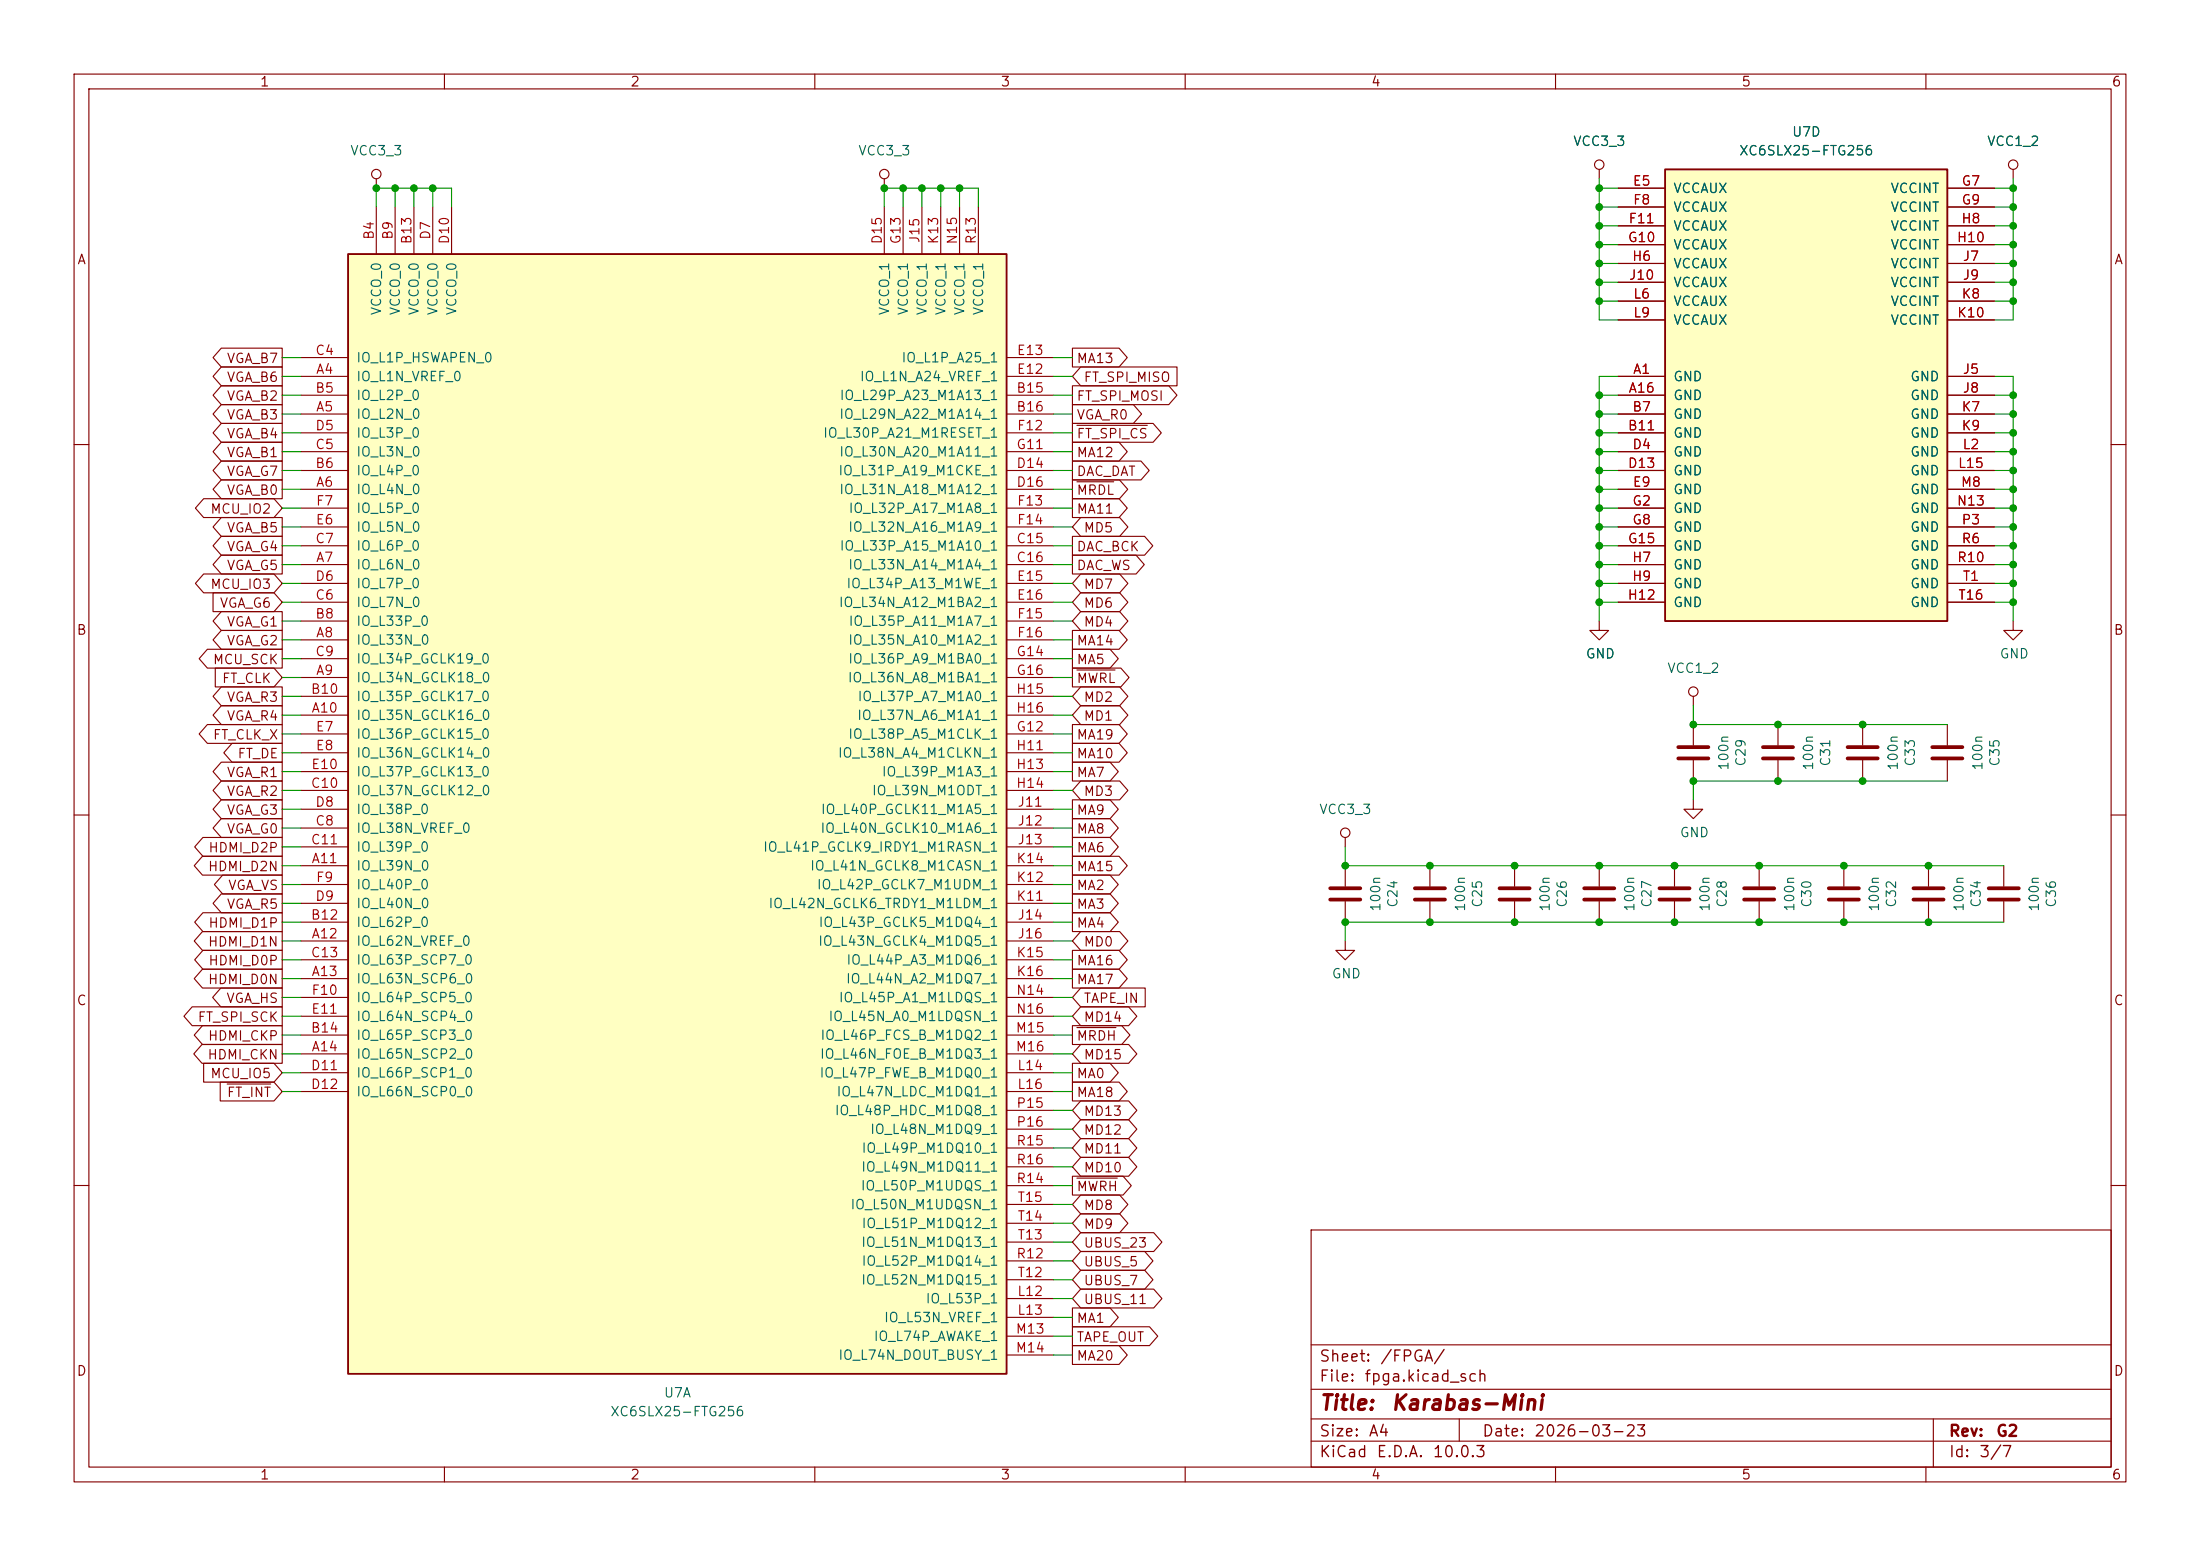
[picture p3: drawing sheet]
<svg xmlns="http://www.w3.org/2000/svg" width="297mm" height="210mm" viewBox="0 0 297 210" stroke-linecap="round" stroke-linejoin="round" font-family="sans-serif">
<g fill="none" stroke="#840000" stroke-width=".15">
<path d="M10 10h277v190h-277zM12 12h273v186h-273zM60 10v2M110 10v2M160 10v2M210 10v2M260 10v2M10 60h2M285 60h2M228.6 97.8v2.8M240 97.8v2.8M251.5 97.8v2.8"/>
<path d="M262.9 97.8v2.8M10 110h2M181.6 116.8v2.8M193 116.8v2.8M215.9 116.8v2.8M226.1 116.8v2.8M228.6 108v1.2h1.3l-1.3 1.3-1.3-1.3h1.3M228.6 102.6v2.8M240 102.6v2.8M251.5 102.6v2.8M262.9 102.6v2.8M270.5 116.8v2.8"/>
<path d="M285 110h2M181.6 127v1.3h1.3l-1.3 1.2-1.3-1.2h1.3M181.6 121.7v2.8M193 121.7v2.8M215.9 121.7v2.8M226.1 121.7v2.8M270.5 121.7v2.8M10 160h2M177 166h108v32h-108zM285 160h2M60 198v2M110 198v2"/>
<path d="M160 198v2M177 194.5h108M177 191.5h108M177 187.5h108M177 181.5h108M197 191.5v3M210 198v2M260 198v2M261 191.5v6.5"/>
</g>
<g fill="none" stroke="#840000" stroke-width=".51">
<path d="M179.6 119.9h4M191 119.9h4.1M213.9 119.9h4M224 119.9h4.1M226.6 100.8h4M226.6 102.4h4M238 100.8h4.1M238 102.4h4.1M249.4 100.8h4.1M249.4 102.4h4.1M260.9 100.8h4M260.9 102.4h4"/>
<path d="M268.5 119.9h4M179.6 121.4h4M191 121.4h4.1M213.9 121.4h4M224 121.4h4.1M268.5 121.4h4"/>
</g>
<path d="M224.8 22.9h38.1v60.9h-38.1z" fill="#ffffc2"/>
<path d="M224.8 22.9h38.1v60.9h-38.1z" fill="none" stroke="#840000" stroke-width=".25"/>
<g fill="none" stroke="#840000" stroke-width=".15">
<path d="M50.8 24.1v1.3M119.4 24.1v1.3M215.9 22.9v1.2M218.4 25.4h6.4M218.4 27.9h6.4M218.4 30.5h6.4M218.4 33h6.4M218.4 35.6h6.4M218.4 38.1h6.4M262.9 25.4h6.3M262.9 27.9h6.3M262.9 30.5h6.3"/>
<path d="M262.9 33h6.3M262.9 35.6h6.3M262.9 38.1h6.3M271.8 22.9v1.2M218.4 50.8h6.4M218.4 53.3h6.4M218.4 55.9h6.4M218.4 58.4h6.4M218.4 40.6h6.4M218.4 43.2h6.4M262.9 50.8h6.3M262.9 53.3h6.3"/>
<path d="M262.9 55.9h6.3M262.9 58.4h6.3M262.9 40.6h6.3M262.9 43.2h6.3M218.4 61h6.4M218.4 63.5h6.4M218.4 66h6.4M218.4 68.6h6.4M218.4 71.1h6.4M218.4 73.7h6.4M218.4 76.2h6.4M218.4 78.7h6.4"/>
<path d="M262.9 61h6.3M262.9 63.5h6.3M262.9 66h6.3M262.9 68.6h6.3M262.9 71.1h6.3M262.9 73.7h6.3M262.9 76.2h6.3M262.9 78.7h6.3M215.9 83.8v1.3h1.3l-1.3 1.3-1.3-1.3h1.3M218.4 81.3h6.4M228.6 94v1.3M262.9 81.3h6.3"/>
<path d="M271.8 83.8v1.3h1.2l-1.2 1.3-1.3-1.3h1.3M181.6 113v1.3M204.5 116.8v2.8M237.5 116.8v2.8M248.9 116.8v2.8M260.3 116.8v2.8M204.5 121.7v2.8M237.5 121.7v2.8M248.9 121.7v2.8M260.3 121.7v2.8"/>
<circle cx="50.8" cy="23.5" r=".63"/>
<circle cx="119.4" cy="23.5" r=".63"/>
<circle cx="215.9" cy="22.2" r=".63"/>
<circle cx="271.8" cy="22.2" r=".63"/>
<circle cx="228.6" cy="93.3" r=".63"/>
<circle cx="181.6" cy="112.4" r=".63"/>
</g>
<path d="M202.4 119.9h4.1M235.5 119.9h4M246.9 119.9h4.1M258.3 119.9h4.1M202.4 121.4h4.1M235.5 121.4h4M246.9 121.4h4.1M258.3 121.4h4.1" fill="none" stroke="#840000" stroke-width=".51"/>
<path d="M47 34.3h88.9v151.1h-88.9z" fill="#ffffc2"/>
<path d="M47 34.3h88.9v151.1h-88.9z" fill="none" stroke="#840000" stroke-width=".25"/>
<g fill="none" stroke="#840000" stroke-width=".15">
<path d="M50.8 27.9v6.4M53.3 27.9v6.4M55.9 27.9v6.4M58.4 27.9v6.4M61 27.9v6.4M119.4 27.9v6.4M121.9 27.9v6.4M124.5 27.9v6.4M127 27.9v6.4M129.5 27.9v6.4M132.1 27.9v6.4M218.4 25.4h6.4"/>
<path d="M218.4 27.9h6.4M218.4 30.5h6.4M218.4 33h6.4M218.4 35.6h6.4M218.4 38.1h6.4M262.9 25.4h6.3M262.9 27.9h6.3M262.9 30.5h6.3M262.9 33h6.3M262.9 35.6h6.3M262.9 38.1h6.3M29.9 49.5h8.2v2.6h-8.2l-1.1-1.3z"/>
<path d="M29.9 54.6h8.2v2.6h-8.2l-1.1-1.3zM29.9 47h8.2v2.5h-8.2l-1.1-1.2zM29.9 52.1h8.2v2.5h-8.2l-1.1-1.3zM29.9 57.1h8.2v2.6h-8.2l-1.1-1.3zM29.9 59.7h8.2v2.5h-8.2l-1.1-1.2zM40.6 50.8h6.4M40.6 55.9h6.4M40.6 53.3h6.4M40.6 48.3h6.4M40.6 58.4h6.4M135.9 50.8h6.3M135.9 55.9h6.3"/>
<path d="M135.9 53.3h6.3M135.9 48.3h6.3M135.9 58.4h6.3M144.8 54.6h8.2l1.1 1.3-1.1 1.3h-8.2zM144.8 52.1h13l1.1 1.2-1.1 1.3h-13zM144.8 59.7h6.3l1.1 1.3-1.1 1.2h-6.3zM144.8 47h6.3l1.1 1.3-1.1 1.2h-6.3zM144.8 57.1h10.9l1.1 1.3-1.1 1.3h-10.9zM145.4 57.4h9.5M145.9 49.5h13v2.6h-13l-1.1-1.3zM218.4 50.8h6.4M218.4 55.9h6.4"/>
<path d="M218.4 53.3h6.4M218.4 58.4h6.4M218.4 40.6h6.4M218.4 43.2h6.4M262.9 50.8h6.3M262.9 55.9h6.3M262.9 53.3h6.3M262.9 58.4h6.3M262.9 40.6h6.3M262.9 43.2h6.3M27.5 67.3h9.5l1.1 1.3-1.1 1.3h-9.5l-1.1-1.3zM27.5 77.5h9.5l1.1 1.2-1.1 1.3h-9.5l-1.1-1.3z"/>
<path d="M29.9 72.4h8.2v2.5h-8.2l-1.1-1.2zM29.9 64.8h8.2v2.5h-8.2l-1.1-1.3zM29.9 69.8h8.2v2.6h-8.2l-1.1-1.3zM29.9 62.2h8.2v2.6h-8.2l-1.1-1.3zM29.9 74.9h8.2v2.6h-8.2l-1.1-1.3zM40.6 66h6.4M40.6 76.2h6.4M40.6 63.5h6.4M40.6 61h6.4M40.6 73.7h6.4M40.6 78.7h6.4M40.6 71.1h6.4"/>
<path d="M40.6 68.6h6.4M135.9 66h6.3M135.9 76.2h6.3M135.9 63.5h6.3M135.9 61h6.3M135.9 73.7h6.3M135.9 78.7h6.3M135.9 71.1h6.3M135.9 68.6h6.3M144.8 64.8h6.3l1.1 1.2-1.1 1.3h-6.3zM144.8 62.2h9.2l1.1 1.3-1.1 1.3h-9.2zM144.8 72.4h9.7l1.1 1.3-1.1 1.2h-9.7z"/>
<path d="M144.8 67.3h6.3l1.1 1.3-1.1 1.3h-6.3zM144.8 74.9h8.6l1.1 1.3-1.1 1.3h-8.6zM145.4 65h5M145.9 77.5h5.3l1.1 1.2-1.1 1.3h-5.3l-1.1-1.3zM145.9 69.8h5.3l1.1 1.3-1.1 1.3h-5.3l-1.1-1.3zM218.4 66h6.4M218.4 76.2h6.4M218.4 63.5h6.4M218.4 61h6.4M218.4 73.7h6.4M218.4 78.7h6.4M218.4 71.1h6.4"/>
<path d="M218.4 68.6h6.4M262.9 66h6.3M262.9 76.2h6.3M262.9 63.5h6.3M262.9 61h6.3M262.9 73.7h6.3M262.9 78.7h6.3M262.9 71.1h6.3M262.9 68.6h6.3M28 97.8h10.1v2.5h-10.1l-1.1-1.2zM28 87.6h10.1v2.6h-10.1l-1.1-1.3zM28.8 80h8.2l1.1 1.3-1.1 1.3h-8.2z"/>
<path d="M29.1 90.2h7.9l1.1 1.2-1.1 1.3h-7.9zM29.9 95.2h8.2v2.6h-8.2l-1.1-1.3zM29.9 92.7h8.2v2.6h-8.2l-1.1-1.3zM29.9 85.1h8.2v2.5h-8.2l-1.1-1.2zM29.9 82.5h8.2v2.6h-8.2l-1.1-1.3zM40.6 86.4h6.4M40.6 91.4h6.4M40.6 96.5h6.4M40.6 83.8h6.4M40.6 94h6.4M40.6 81.3h6.4M40.6 88.9h6.4"/>
<path d="M40.6 99.1h6.4M135.9 86.4h6.3M135.9 91.4h6.3M135.9 96.5h6.3M135.9 83.8h6.3M135.9 94h6.3M135.9 81.3h6.3M135.9 88.9h6.3M135.9 99.1h6.3M144.8 87.6h5.1l1.1 1.3-1.1 1.3h-5.1zM144.8 85.1h6.3l1.1 1.3-1.1 1.2h-6.3zM144.8 90.2h6.5l1.1 1.2-1.1 1.3h-6.5z"/>
<path d="M144.8 97.8h6.3l1.1 1.3-1.1 1.2h-6.3zM145.4 90.4h5.1M145.9 95.2h5.3l1.1 1.3-1.1 1.3h-5.3l-1.1-1.3zM145.9 92.7h5.3l1.1 1.3-1.1 1.3h-5.3l-1.1-1.3zM145.9 80h5.3l1.1 1.3-1.1 1.3h-5.3l-1.1-1.3zM145.9 82.5h5.3l1.1 1.3-1.1 1.3h-5.3l-1.1-1.3zM218.4 81.3h6.4M262.9 81.3h6.3M27.3 115.6h10.8v2.5h-10.8l-1.1-1.3zM27.4 113h10.7v2.6h-10.7l-1.1-1.3zM29.9 110.5h8.2v2.5h-8.2l-1.1-1.2zM29.9 102.9h8.2v2.5h-8.2l-1.1-1.3z"/>
<path d="M29.9 107.9h8.2v2.6h-8.2l-1.1-1.3zM29.9 105.4h8.2v2.6h-8.2l-1.1-1.3zM30.1 118.1h8v2.6h-8l-1.2-1.3zM31.3 100.3h6.8v2.6h-6.8l-1.1-1.3zM40.6 116.8h6.4M40.6 111.8h6.4M40.6 106.7h6.4M40.6 114.3h6.4M40.6 109.2h6.4M40.6 101.6h6.4M40.6 104.1h6.4M40.6 119.4h6.4"/>
<path d="M135.9 116.8h6.3M135.9 111.8h6.3M135.9 106.7h6.3M135.9 114.3h6.3M135.9 109.2h6.3M135.9 101.6h6.3M135.9 104.1h6.3M135.9 119.4h6.3M144.8 110.5h5.1l1.1 1.3-1.1 1.2h-5.1zM144.8 115.6h6.3l1.1 1.2-1.1 1.3h-6.3zM144.8 107.9h5.1l1.1 1.3-1.1 1.3h-5.1zM144.8 113h5.1l1.1 1.3-1.1 1.3h-5.1z"/>
<path d="M144.8 100.3h6.3l1.1 1.3-1.1 1.3h-6.3zM144.8 102.9h5.1l1.1 1.2-1.1 1.3h-5.1zM144.8 118.1h5.1l1.1 1.3-1.1 1.3h-5.1zM145.9 105.4h5.3l1.1 1.3-1.1 1.3h-5.3l-1.1-1.3zM25.9 135.9h12.2v2.5h-12.2l-1.1-1.2zM27.3 138.4h10.8v2.6h-10.8l-1.1-1.3zM27.3 125.7h10.8v2.6h-10.8l-1.1-1.3zM27.3 130.8h10.8v2.6h-10.8l-1.1-1.3zM27.4 123.2h10.7v2.5h-10.7l-1.1-1.2zM27.4 128.3h10.7v2.5h-10.7l-1.1-1.3zM29.8 133.3h8.3v2.6h-8.3l-1.1-1.3zM29.9 120.6h8.2v2.6h-8.2l-1.1-1.3z"/>
<path d="M40.6 127h6.4M40.6 132.1h6.4M40.6 124.5h6.4M40.6 139.7h6.4M40.6 129.5h6.4M40.6 121.9h6.4M40.6 137.2h6.4M40.6 134.6h6.4M135.9 127h6.3M135.9 132.1h6.3M135.9 124.5h6.3M135.9 139.7h6.3"/>
<path d="M135.9 129.5h6.3M135.9 121.9h6.3M135.9 137.2h6.3M135.9 134.6h6.3M144.8 130.8h6.3l1.1 1.3-1.1 1.3h-6.3zM144.8 128.3h6.3l1.1 1.2-1.1 1.3h-6.3zM144.8 138.4h6.6l1.1 1.3-1.1 1.3h-6.6zM144.8 123.2h5.1l1.1 1.3-1.1 1.2h-5.1zM144.8 120.6h5.1l1.1 1.3-1.1 1.3h-5.1zM145.4 138.7h5.3M145.9 133.3h8.7v2.6h-8.7l-1.1-1.3zM145.9 135.9h6.5l1.1 1.3-1.1 1.2h-6.5l-1.1-1.2z"/>
<path d="M145.9 125.7h5.3l1.1 1.3-1.1 1.3h-5.3l-1.1-1.3zM27.3 141h10.8v2.5h-10.8l-1.1-1.3zM27.5 143.5h9.5l1.1 1.3-1.1 1.3h-9.5zM29.7 146h7.3l1.1 1.3-1.1 1.3h-7.3zM30.7 146.3h5.8M40.6 142.2h6.4M40.6 144.8h6.4M40.6 147.3h6.4M135.9 142.2h6.3M135.9 144.8h6.3M135.9 147.3h6.3M135.9 149.9h6.3"/>
<path d="M135.9 152.4h6.3M135.9 154.9h6.3M135.9 157.5h6.3M144.8 158.7h6.8l1.1 1.3-1.1 1.3h-6.8zM144.8 146h6.3l1.1 1.3-1.1 1.3h-6.3zM144.8 143.5h5.1l1.1 1.3-1.1 1.3h-5.1zM145.4 159h5.4M145.9 148.6h6.5l1.1 1.3-1.1 1.2h-6.5l-1.1-1.2zM145.9 141h6.5l1.1 1.2-1.1 1.3h-6.5l-1.1-1.3zM145.9 156.2h6.5l1.1 1.3-1.1 1.3h-6.5l-1.1-1.3zM145.9 153.7h6.5l1.1 1.2-1.1 1.3h-6.5l-1.1-1.3zM145.9 151.1h6.5l1.1 1.3-1.1 1.3h-6.5l-1.1-1.3z"/>
<path d="M135.9 175.3h6.3M135.9 177.8h6.3M135.9 170.2h6.3M135.9 160h6.3M135.9 172.7h6.3M135.9 167.6h6.3M135.9 165.1h6.3M135.9 162.6h6.3M144.8 176.5h5.1l1.1 1.3-1.1 1.3h-5.1zM144.8 179.1h10.4l1.1 1.2-1.1 1.3h-10.4zM145.9 166.4h9.9l1.1 1.2-1.1 1.3h-9.9l-1.1-1.3zM145.9 174h9.9l1.1 1.3-1.1 1.2h-9.9l-1.1-1.2z"/>
<path d="M145.9 161.3h5.3l1.1 1.3-1.1 1.2h-5.3l-1.1-1.2zM145.9 171.4h8.6l1.2 1.3-1.2 1.3h-8.6l-1.1-1.3zM145.9 168.9h8.6l1.2 1.3-1.2 1.3h-8.6l-1.1-1.3zM145.9 163.8h5.3l1.1 1.3-1.1 1.3h-5.3l-1.1-1.3zM135.9 180.3h6.3M135.9 182.9h6.3M144.8 181.6h6.3l1.1 1.3-1.1 1.3h-6.3z"/>
</g>
<g fill="none" stroke="#009600" stroke-width=".15">
<path d="M50.8 27.9v-2.5h10.2v2.5M53.3 25.4v2.5M55.9 25.4v2.5M58.4 25.4v2.5M119.4 27.9v-2.5h12.7v2.5M121.9 25.4v2.5M124.5 25.4v2.5M127 25.4v2.5M129.5 25.4v2.5M215.9 25.4h2.5M215.9 24.1v19.1h2.5M215.9 27.9h2.5"/>
<path d="M215.9 38.1h2.5M215.9 35.6h2.5M215.9 33h2.5M215.9 30.5h2.5M269.2 25.4h2.6M269.2 27.9h2.6M269.2 38.1h2.6M269.2 35.6h2.6M269.2 33h2.6M269.2 30.5h2.6M271.8 24.1v19.1h-2.6M38.1 50.8h2.5"/>
<path d="M38.1 48.3h2.5M38.1 53.3h2.5M38.1 55.9h2.5M38.1 58.4h2.5M142.2 50.8h2.6M142.2 48.3h2.6M142.2 53.3h2.6M142.2 55.9h2.6M142.2 58.4h2.6M215.9 53.3h2.5M215.9 55.9h2.5M215.9 58.4h2.5"/>
<path d="M215.9 40.6h2.5M218.4 50.8h-2.5v33M269.2 50.8h2.6v33M269.2 53.3h2.6M269.2 55.9h2.6M269.2 58.4h2.6M269.2 40.6h2.6M38.1 78.7h2.5M38.1 71.1h2.5M38.1 76.2h2.5M38.1 66h2.5M38.1 68.6h2.5"/>
<path d="M38.1 73.7h2.5M38.1 63.5h2.5M38.1 61h2.5M142.2 78.7h2.6M142.2 71.1h2.6M142.2 76.2h2.6M142.2 66h2.6M142.2 68.6h2.6M142.2 73.7h2.6M142.2 63.5h2.6M142.2 61h2.6M215.9 78.7h2.5"/>
<path d="M215.9 71.1h2.5M215.9 76.2h2.5M215.9 66h2.5M215.9 68.6h2.5M215.9 73.7h2.5M215.9 63.5h2.5M215.9 61h2.5M269.2 78.7h2.6M269.2 71.1h2.6M269.2 76.2h2.6M269.2 66h2.6M269.2 68.6h2.6"/>
<path d="M269.2 73.7h2.6M269.2 63.5h2.6M269.2 61h2.6M38.1 96.5h2.5M38.1 91.4h2.5M38.1 99.1h2.5M38.1 94h2.5M38.1 81.3h2.5M38.1 86.4h2.5M38.1 88.9h2.5M38.1 83.8h2.5M142.2 96.5h2.6"/>
<path d="M142.2 91.4h2.6M142.2 99.1h2.6M142.2 94h2.6M142.2 81.3h2.6M142.2 86.4h2.6M142.2 88.9h2.6M142.2 83.8h2.6M215.9 81.3h2.5M228.6 95.3v2.5h34.3M269.2 81.3h2.6M38.1 104.1h2.5M38.1 109.2h2.5"/>
<path d="M38.1 101.6h2.5M38.1 106.7h2.5M38.1 116.8h2.5M38.1 114.3h2.5M38.1 111.8h2.5M38.1 119.4h2.5M142.2 104.1h2.6M142.2 109.2h2.6M142.2 101.6h2.6M142.2 106.7h2.6M142.2 116.8h2.6M142.2 114.3h2.6"/>
<path d="M142.2 111.8h2.6M142.2 119.4h2.6M181.6 114.3v2.5h88.9M262.9 105.4h-34.3v2.6M38.1 124.5h2.5M38.1 127h2.5M38.1 121.9h2.5M38.1 137.2h2.5M38.1 139.7h2.5M38.1 134.6h2.5M38.1 132.1h2.5M38.1 129.5h2.5"/>
<path d="M142.2 124.5h2.6M142.2 127h2.6M142.2 121.9h2.6M142.2 137.2h2.6M142.2 139.7h2.6M142.2 134.6h2.6M142.2 132.1h2.6M142.2 129.5h2.6M270.5 124.5h-88.9v2.5M38.1 144.8h2.5M38.1 147.3h2.5M38.1 142.2h2.5"/>
<path d="M142.2 154.9h2.6M142.2 144.8h2.6M142.2 147.3h2.6M142.2 142.2h2.6M142.2 157.5h2.6M142.2 152.4h2.6M142.2 149.9h2.6M142.2 165.1h2.6M142.2 162.6h2.6M142.2 160h2.6M142.2 167.6h2.6M142.2 172.7h2.6"/>
<path d="M142.2 170.2h2.6M142.2 175.3h2.6M142.2 177.8h2.6M142.2 180.3h2.6M142.2 182.9h2.6"/>
</g>
<g fill="#009600" stroke="#009600" stroke-width=".14">
<circle cx="215.9" cy="63.5" r=".46"/>
<circle cx="215.9" cy="53.3" r=".46"/>
<circle cx="215.9" cy="55.9" r=".46"/>
<circle cx="215.9" cy="38.1" r=".46"/>
<circle cx="215.9" cy="58.4" r=".46"/>
<circle cx="215.9" cy="61" r=".46"/>
<circle cx="215.9" cy="68.6" r=".46"/>
<circle cx="215.9" cy="25.4" r=".46"/>
<circle cx="215.9" cy="35.6" r=".46"/>
<circle cx="215.9" cy="27.9" r=".46"/>
<circle cx="215.9" cy="33" r=".46"/>
<circle cx="215.9" cy="71.1" r=".46"/>
<circle cx="215.9" cy="73.7" r=".46"/>
<circle cx="215.9" cy="76.2" r=".46"/>
<circle cx="215.9" cy="81.3" r=".46"/>
<circle cx="215.9" cy="78.7" r=".46"/>
<circle cx="248.9" cy="116.8" r=".46"/>
<circle cx="248.9" cy="124.5" r=".46"/>
<circle cx="260.3" cy="116.8" r=".46"/>
<circle cx="260.3" cy="124.5" r=".46"/>
<circle cx="251.5" cy="105.4" r=".46"/>
<circle cx="251.5" cy="97.8" r=".46"/>
<circle cx="240" cy="97.8" r=".46"/>
<circle cx="240" cy="105.4" r=".46"/>
<circle cx="228.6" cy="105.4" r=".46"/>
<circle cx="237.5" cy="116.8" r=".46"/>
<circle cx="237.5" cy="124.5" r=".46"/>
<circle cx="228.6" cy="97.8" r=".46"/>
<circle cx="271.8" cy="78.7" r=".46"/>
<circle cx="271.8" cy="76.2" r=".46"/>
<circle cx="271.8" cy="53.3" r=".46"/>
<circle cx="271.8" cy="40.6" r=".46"/>
<circle cx="271.8" cy="55.9" r=".46"/>
<circle cx="271.8" cy="38.1" r=".46"/>
<circle cx="271.8" cy="61" r=".46"/>
<circle cx="271.8" cy="58.4" r=".46"/>
<circle cx="271.8" cy="63.5" r=".46"/>
<circle cx="271.8" cy="71.1" r=".46"/>
<circle cx="271.8" cy="73.7" r=".46"/>
<circle cx="271.8" cy="68.6" r=".46"/>
<circle cx="271.8" cy="66" r=".46"/>
<circle cx="271.8" cy="81.3" r=".46"/>
<circle cx="271.8" cy="25.4" r=".46"/>
<circle cx="271.8" cy="27.9" r=".46"/>
<circle cx="271.8" cy="35.6" r=".46"/>
<circle cx="271.8" cy="33" r=".46"/>
<circle cx="271.8" cy="30.5" r=".46"/>
<circle cx="215.9" cy="30.5" r=".46"/>
<circle cx="215.9" cy="40.6" r=".46"/>
<circle cx="129.5" cy="25.4" r=".46"/>
<circle cx="127" cy="25.4" r=".46"/>
<circle cx="124.5" cy="25.4" r=".46"/>
<circle cx="121.9" cy="25.4" r=".46"/>
<circle cx="119.4" cy="25.4" r=".46"/>
<circle cx="215.9" cy="124.5" r=".46"/>
<circle cx="226.1" cy="116.8" r=".46"/>
<circle cx="226.1" cy="124.5" r=".46"/>
<circle cx="193" cy="116.8" r=".46"/>
<circle cx="204.5" cy="124.5" r=".46"/>
<circle cx="193" cy="124.5" r=".46"/>
<circle cx="181.6" cy="124.5" r=".46"/>
<circle cx="215.9" cy="116.8" r=".46"/>
<circle cx="204.5" cy="116.8" r=".46"/>
<circle cx="181.6" cy="116.8" r=".46"/>
<circle cx="215.9" cy="66" r=".46"/>
<circle cx="58.4" cy="25.4" r=".46"/>
<circle cx="55.9" cy="25.4" r=".46"/>
<circle cx="50.8" cy="25.4" r=".46"/>
<circle cx="53.3" cy="25.4" r=".46"/>
</g>
<g font-size="2" fill="#840000">
<text x="178" y="190.8">Title:</text>
<text x="187.7" y="190.8">Karabas-Mini</text>
</g>
<g font-size="1.5" fill="#840000">
<text x="178" y="184.2">Sheet:</text>
<text x="186.2" y="184.2">/FPGA/</text>
<text x="178" y="186.9">File:</text>
<text x="184.1" y="186.9">fpga.kicad_sch</text>
<text x="178" y="197.1">KiCad</text>
<text x="178" y="194.3">Size:</text>
<text x="184.7" y="194.3">A4</text>
<text x="185.7" y="197.1">E.D.A.</text>
<text x="193.3" y="197.1">10.0.3</text>
<text x="200" y="194.3">Date:</text>
<text x="207" y="194.3">2026-03-23</text>
<text x="263" y="194.3">Rev:</text>
<text x="263" y="197.1">Id:</text>
<text x="267.1" y="197.1">3/7</text>
<text x="269.4" y="194.3">G2</text>
</g>
<g font-size="1.3" fill="#840000">
<text x="35" y="12">1</text>
<text x="85" y="12">2</text>
<text x="135" y="12">3</text>
<text x="185" y="12">4</text>
<text x="235" y="12">5</text>
<text x="285" y="12">6</text>
<text x="10.3" y="36">A</text>
<text x="285.3" y="36">A</text>
<text x="30.5" y="51.9">VGA_B6</text>
<text x="30.5" y="49.3">VGA_B7</text>
<text x="145.3" y="49.3">MA13</text>
<text x="146.2" y="51.9">FT_SPI_MISO</text>
<text x="30.5" y="56.9">VGA_B3</text>
<text x="30.5" y="54.4">VGA_B2</text>
<text x="30.5" y="59.5">VGA_B4</text>
<text x="145.3" y="56.9">VGA_R0</text>
<text x="145.3" y="54.4">FT_SPI_MOSI</text>
<text x="145.3" y="59.5">FT_SPI_CS</text>
<text x="30.5" y="64.6">VGA_G7</text>
<text x="30.5" y="62">VGA_B1</text>
<text x="145.3" y="64.6">DAC_DAT</text>
<text x="145.3" y="62">MA12</text>
<text x="28.3" y="69.6">MCU_IO2</text>
<text x="30.5" y="67.1">VGA_B0</text>
<text x="145.3" y="67.1">MRDL</text>
<text x="145.3" y="69.6">MA11</text>
<text x="30.5" y="74.7">VGA_G4</text>
<text x="30.5" y="72.2">VGA_B5</text>
<text x="30.5" y="77.3">VGA_G5</text>
<text x="145.3" y="74.7">DAC_BCK</text>
<text x="145.3" y="77.3">DAC_WS</text>
<text x="146.2" y="72.2">MD5</text>
<text x="28.3" y="79.8">MCU_IO3</text>
<text x="29.6" y="82.3">VGA_G6</text>
<text x="146.2" y="82.3">MD6</text>
<text x="146.2" y="79.8">MD7</text>
<text x="10.3" y="86">B</text>
<text x="28.7" y="90">MCU_SCK</text>
<text x="30.5" y="87.4">VGA_G2</text>
<text x="30.5" y="84.9">VGA_G1</text>
<text x="145.3" y="90">MA5</text>
<text x="145.3" y="87.4">MA14</text>
<text x="146.2" y="84.9">MD4</text>
<text x="285.3" y="86">B</text>
<text x="29.9" y="92.5">FT_CLK</text>
<text x="30.5" y="95">VGA_R3</text>
<text x="145.3" y="92.5">MWRL</text>
<text x="146.2" y="95">MD2</text>
<text x="28.7" y="100.1">FT_CLK_X</text>
<text x="30.5" y="97.6">VGA_R4</text>
<text x="145.3" y="100.1">MA19</text>
<text x="146.2" y="97.6">MD1</text>
<text x="30.5" y="105.2">VGA_R1</text>
<text x="30.5" y="107.7">VGA_R2</text>
<text x="32" y="102.7">FT_DE</text>
<text x="145.3" y="102.7">MA10</text>
<text x="145.3" y="105.2">MA7</text>
<text x="146.2" y="107.7">MD3</text>
<text x="30.5" y="112.8">VGA_G0</text>
<text x="30.5" y="110.3">VGA_G3</text>
<text x="145.3" y="112.8">MA8</text>
<text x="145.3" y="110.3">MA9</text>
<text x="28" y="117.9">HDMI_D2N</text>
<text x="28" y="115.4">HDMI_D2P</text>
<text x="145.3" y="117.9">MA15</text>
<text x="145.3" y="115.4">MA6</text>
<text x="28" y="125.5">HDMI_D1P</text>
<text x="30.5" y="123">VGA_R5</text>
<text x="30.7" y="120.4">VGA_VS</text>
<text x="145.3" y="125.5">MA4</text>
<text x="145.3" y="123">MA3</text>
<text x="145.3" y="120.4">MA2</text>
<text x="28" y="128.1">HDMI_D1N</text>
<text x="28" y="130.6">HDMI_D0P</text>
<text x="145.3" y="130.6">MA16</text>
<text x="146.2" y="128.1">MD0</text>
<text x="10.3" y="136">C</text>
<text x="28" y="133.1">HDMI_D0N</text>
<text x="30.5" y="135.7">VGA_HS</text>
<text x="145.3" y="133.1">MA17</text>
<text x="146.2" y="135.7">TAPE_IN</text>
<text x="285.3" y="136">C</text>
<text x="26.6" y="138.2">FT_SPI_SCK</text>
<text x="27.9" y="143.3">HDMI_CKN</text>
<text x="28" y="140.8">HDMI_CKP</text>
<text x="145.3" y="140.8">MRDH</text>
<text x="146.2" y="138.2">MD14</text>
<text x="146.2" y="143.3">MD15</text>
<text x="28.3" y="145.8">MCU_IO5</text>
<text x="30.5" y="148.4">FT_INT</text>
<text x="145.3" y="148.4">MA18</text>
<text x="145.3" y="145.8">MA0</text>
<text x="146.2" y="150.9">MD13</text>
<text x="146.2" y="153.5">MD12</text>
<text x="145.3" y="161.1">MWRH</text>
<text x="146.2" y="158.5">MD10</text>
<text x="146.2" y="156">MD11</text>
<text x="146.2" y="163.6">MD8</text>
<text x="146.2" y="166.2">MD9</text>
<text x="146.2" y="168.7">UBUS_23</text>
<text x="146.2" y="173.8">UBUS_7</text>
<text x="146.2" y="171.2">UBUS_5</text>
<text x="145.3" y="178.9">MA1</text>
<text x="146.2" y="176.3">UBUS_11</text>
<text x="10.3" y="186">D</text>
<text x="145.3" y="181.4">TAPE_OUT</text>
<text x="145.3" y="183.9">MA20</text>
<text x="285.3" y="186">D</text>
<text x="35" y="200">1</text>
<text x="85" y="200">2</text>
<text x="135" y="200">3</text>
<text x="185" y="200">4</text>
<text x="235" y="200">5</text>
<text x="285" y="200">6</text>
</g>
<g font-size="1.3" fill="#006464">
<text x="47.2" y="21.3">VCC3_3</text>
<text x="115.8" y="21.3">VCC3_3</text>
<text x="212.3" y="20">VCC3_3</text>
<text x="234.7" y="21.3">XC6SLX25-FTG256</text>
<text x="241.8" y="18.8">U7D</text>
<text x="268.2" y="20">VCC1_2</text>
<text x="225.8" y="26.4">VCCAUX</text>
<text x="225.8" y="28.9">VCCAUX</text>
<text x="255.1" y="26.4">VCCINT</text>
<text x="255.1" y="28.9">VCCINT</text>
<text x="225.8" y="31.5">VCCAUX</text>
<text x="225.8" y="34">VCCAUX</text>
<text x="255.1" y="31.5">VCCINT</text>
<text x="255.1" y="34">VCCINT</text>
<text x="225.8" y="36.5">VCCAUX</text>
<text x="225.8" y="39.1">VCCAUX</text>
<text x="225.8" y="41.6">VCCAUX</text>
<text x="255.1" y="36.5">VCCINT</text>
<text x="255.1" y="39.1">VCCINT</text>
<text x="255.1" y="41.6">VCCINT</text>
<text x="51.8" y="42.6" transform="rotate(-90 51.8 42.6)">VCCO_0</text>
<text x="54.3" y="42.6" transform="rotate(-90 54.3 42.6)">VCCO_0</text>
<text x="56.9" y="42.6" transform="rotate(-90 56.9 42.6)">VCCO_0</text>
<text x="59.4" y="42.6" transform="rotate(-90 59.4 42.6)">VCCO_0</text>
<text x="61.9" y="42.6" transform="rotate(-90 61.9 42.6)">VCCO_0</text>
<text x="120.4" y="42.6" transform="rotate(-90 120.4 42.6)">VCCO_1</text>
<text x="122.9" y="42.6" transform="rotate(-90 122.9 42.6)">VCCO_1</text>
<text x="125.4" y="42.6" transform="rotate(-90 125.4 42.6)">VCCO_1</text>
<text x="128" y="42.6" transform="rotate(-90 128 42.6)">VCCO_1</text>
<text x="130.5" y="42.6" transform="rotate(-90 130.5 42.6)">VCCO_1</text>
<text x="133.1" y="42.6" transform="rotate(-90 133.1 42.6)">VCCO_1</text>
<text x="225.8" y="44.2">VCCAUX</text>
<text x="255.1" y="44.2">VCCINT</text>
<text x="48" y="51.8">IO_L1N_VREF_0</text>
<text x="48" y="49.2">IO_L1P_HSWAPEN_0</text>
<text x="116" y="51.8">IO_L1N_A24_VREF_1</text>
<text x="121.6" y="49.2">IO_L1P_A25_1</text>
<text x="225.8" y="51.8">GND</text>
<text x="257.8" y="51.8">GND</text>
<text x="48" y="56.9">IO_L2N_0</text>
<text x="48" y="54.3">IO_L2P_0</text>
<text x="48" y="59.4">IO_L3P_0</text>
<text x="111" y="59.4">IO_L30P_A21_M1RESET_1</text>
<text x="113.2" y="56.9">IO_L29N_A22_M1A14_1</text>
<text x="113.3" y="54.3">IO_L29P_A23_M1A13_1</text>
<text x="225.8" y="54.3">GND</text>
<text x="225.8" y="56.9">GND</text>
<text x="225.8" y="59.4">GND</text>
<text x="257.8" y="54.3">GND</text>
<text x="257.8" y="56.9">GND</text>
<text x="257.8" y="59.4">GND</text>
<text x="48" y="64.5">IO_L4P_0</text>
<text x="48" y="61.9">IO_L3N_0</text>
<text x="113.1" y="64.5">IO_L31P_A19_M1CKE_1</text>
<text x="113.2" y="61.9">IO_L30N_A20_M1A11_1</text>
<text x="225.8" y="61.9">GND</text>
<text x="225.8" y="64.5">GND</text>
<text x="257.8" y="61.9">GND</text>
<text x="257.8" y="64.5">GND</text>
<text x="48" y="67">IO_L4N_0</text>
<text x="48" y="69.6">IO_L5P_0</text>
<text x="113.2" y="67">IO_L31N_A18_M1A12_1</text>
<text x="114.5" y="69.6">IO_L32P_A17_M1A8_1</text>
<text x="225.8" y="67">GND</text>
<text x="225.8" y="69.6">GND</text>
<text x="257.8" y="67">GND</text>
<text x="257.8" y="69.6">GND</text>
<text x="48" y="77.2">IO_L6N_0</text>
<text x="48" y="74.6">IO_L6P_0</text>
<text x="48" y="72.1">IO_L5N_0</text>
<text x="113.3" y="74.6">IO_L33P_A15_M1A10_1</text>
<text x="114.4" y="77.2">IO_L33N_A14_M1A4_1</text>
<text x="114.4" y="72.1">IO_L32N_A16_M1A9_1</text>
<text x="225.8" y="72.1">GND</text>
<text x="225.8" y="74.6">GND</text>
<text x="225.8" y="77.2">GND</text>
<text x="257.8" y="72.1">GND</text>
<text x="257.8" y="74.6">GND</text>
<text x="257.8" y="77.2">GND</text>
<text x="48" y="82.3">IO_L7N_0</text>
<text x="48" y="79.7">IO_L7P_0</text>
<text x="113.1" y="82.3">IO_L34N_A12_M1BA2_1</text>
<text x="114.2" y="79.7">IO_L34P_A13_M1WE_1</text>
<text x="225.8" y="79.7">GND</text>
<text x="225.8" y="82.3">GND</text>
<text x="257.8" y="79.7">GND</text>
<text x="257.8" y="82.3">GND</text>
<text x="48" y="87.3">IO_L33N_0</text>
<text x="48" y="84.8">IO_L33P_0</text>
<text x="48" y="89.9">IO_L34P_GCLK19_0</text>
<text x="114.4" y="87.3">IO_L35N_A10_M1A2_1</text>
<text x="114.4" y="89.9">IO_L36P_A9_M1BA0_1</text>
<text x="114.5" y="84.8">IO_L35P_A11_M1A7_1</text>
<text x="214" y="89.2">GND</text>
<text x="269.9" y="89.2">GND</text>
<text x="48" y="92.4">IO_L34N_GCLK18_0</text>
<text x="48" y="95">IO_L35P_GCLK17_0</text>
<text x="114.4" y="92.4">IO_L36N_A8_M1BA1_1</text>
<text x="115.7" y="95">IO_L37P_A7_M1A0_1</text>
<text x="225" y="91.1">VCC1_2</text>
<text x="48" y="97.5">IO_L35N_GCLK16_0</text>
<text x="48" y="100">IO_L36P_GCLK15_0</text>
<text x="114.4" y="100">IO_L38P_A5_M1CLK_1</text>
<text x="115.6" y="97.5">IO_L37N_A6_M1A1_1</text>
<text x="48" y="107.7">IO_L37N_GCLK12_0</text>
<text x="48" y="102.6">IO_L36N_GCLK14_0</text>
<text x="48" y="105.1">IO_L37P_GCLK13_0</text>
<text x="113" y="102.6">IO_L38N_A4_M1CLKN_1</text>
<text x="117.6" y="107.7">IO_L39N_M1ODT_1</text>
<text x="118.9" y="105.1">IO_L39P_M1A3_1</text>
<text x="233.7" y="104.1" transform="rotate(-90 233.7 104.1)">100n</text>
<text x="236" y="103.5" transform="rotate(-90 236 103.5)">C29</text>
<text x="245.1" y="104.1" transform="rotate(-90 245.1 104.1)">100n</text>
<text x="247.4" y="103.5" transform="rotate(-90 247.4 103.5)">C31</text>
<text x="256.5" y="104.1" transform="rotate(-90 256.5 104.1)">100n</text>
<text x="258.8" y="103.5" transform="rotate(-90 258.8 103.5)">C33</text>
<text x="268" y="104.1" transform="rotate(-90 268 104.1)">100n</text>
<text x="270.3" y="103.5" transform="rotate(-90 270.3 103.5)">C35</text>
<text x="48" y="112.7">IO_L38N_VREF_0</text>
<text x="48" y="110.2">IO_L38P_0</text>
<text x="110.7" y="112.7">IO_L40N_GCLK10_M1A6_1</text>
<text x="110.7" y="110.2">IO_L40P_GCLK11_M1A5_1</text>
<text x="178" y="110.2">VCC3_3</text>
<text x="226.7" y="113.3">GND</text>
<text x="48" y="117.8">IO_L39N_0</text>
<text x="48" y="115.3">IO_L39P_0</text>
<text x="102.9" y="115.3">IO_L41P_GCLK9_IRDY1_M1RASN_1</text>
<text x="109.3" y="117.8">IO_L41N_GCLK8_M1CASN_1</text>
<text x="48" y="125.4">IO_L62P_0</text>
<text x="48" y="122.9">IO_L40N_0</text>
<text x="48" y="120.4">IO_L40P_0</text>
<text x="103.6" y="122.9">IO_L42N_GCLK6_TRDY1_M1LDM_1</text>
<text x="110.2" y="120.4">IO_L42P_GCLK7_M1UDM_1</text>
<text x="110.4" y="125.4">IO_L43P_GCLK5_M1DQ4_1</text>
<text x="186.7" y="123.1" transform="rotate(-90 186.7 123.1)">100n</text>
<text x="189" y="122.6" transform="rotate(-90 189 122.6)">C24</text>
<text x="198.1" y="123.1" transform="rotate(-90 198.1 123.1)">100n</text>
<text x="200.4" y="122.6" transform="rotate(-90 200.4 122.6)">C25</text>
<text x="209.5" y="123.1" transform="rotate(-90 209.5 123.1)">100n</text>
<text x="211.8" y="122.6" transform="rotate(-90 211.8 122.6)">C26</text>
<text x="221" y="123.1" transform="rotate(-90 221 123.1)">100n</text>
<text x="223.3" y="122.6" transform="rotate(-90 223.3 122.6)">C27</text>
<text x="231.1" y="123.1" transform="rotate(-90 231.1 123.1)">100n</text>
<text x="233.4" y="122.6" transform="rotate(-90 233.4 122.6)">C28</text>
<text x="242.6" y="123.1" transform="rotate(-90 242.6 123.1)">100n</text>
<text x="244.9" y="122.6" transform="rotate(-90 244.9 122.6)">C30</text>
<text x="254" y="123.1" transform="rotate(-90 254 123.1)">100n</text>
<text x="256.3" y="122.6" transform="rotate(-90 256.3 122.6)">C32</text>
<text x="265.4" y="123.1" transform="rotate(-90 265.4 123.1)">100n</text>
<text x="267.7" y="122.6" transform="rotate(-90 267.7 122.6)">C34</text>
<text x="275.6" y="123.1" transform="rotate(-90 275.6 123.1)">100n</text>
<text x="277.9" y="122.6" transform="rotate(-90 277.9 122.6)">C36</text>
<text x="48" y="128">IO_L62N_VREF_0</text>
<text x="48" y="130.5">IO_L63P_SCP7_0</text>
<text x="110.4" y="128">IO_L43N_GCLK4_M1DQ5_1</text>
<text x="114.2" y="130.5">IO_L44P_A3_M1DQ6_1</text>
<text x="48" y="133.1">IO_L63N_SCP6_0</text>
<text x="48" y="135.6">IO_L64P_SCP5_0</text>
<text x="113.1" y="135.6">IO_L45P_A1_M1LDQS_1</text>
<text x="114.1" y="133.1">IO_L44N_A2_M1DQ7_1</text>
<text x="179.7" y="132.4">GND</text>
<text x="48" y="143.2">IO_L65N_SCP2_0</text>
<text x="48" y="140.7">IO_L65P_SCP3_0</text>
<text x="48" y="138.1">IO_L64N_SCP4_0</text>
<text x="110.6" y="143.2">IO_L46N_FOE_B_M1DQ3_1</text>
<text x="110.7" y="140.7">IO_L46P_FCS_B_M1DQ2_1</text>
<text x="111.8" y="138.1">IO_L45N_A0_M1LDQSN_1</text>
<text x="48" y="145.8">IO_L66P_SCP1_0</text>
<text x="48" y="148.3">IO_L66N_SCP0_0</text>
<text x="110.5" y="145.8">IO_L47P_FWE_B_M1DQ0_1</text>
<text x="112.8" y="148.3">IO_L47N_LDC_M1DQ1_1</text>
<text x="112.6" y="150.8">IO_L48P_HDC_M1DQ8_1</text>
<text x="116.2" y="155.9">IO_L49P_M1DQ10_1</text>
<text x="117.4" y="153.4">IO_L48N_M1DQ9_1</text>
<text x="116.1" y="161">IO_L50P_M1UDQS_1</text>
<text x="116.2" y="158.5">IO_L49N_M1DQ11_1</text>
<text x="114.7" y="163.5">IO_L50N_M1UDQSN_1</text>
<text x="116.2" y="166.1">IO_L51P_M1DQ12_1</text>
<text x="116.2" y="173.7">IO_L52N_M1DQ15_1</text>
<text x="116.2" y="168.6">IO_L51N_M1DQ13_1</text>
<text x="116.2" y="171.2">IO_L52P_M1DQ14_1</text>
<text x="119.2" y="178.8">IO_L53N_VREF_1</text>
<text x="124.9" y="176.2">IO_L53P_1</text>
<text x="113.1" y="183.9">IO_L74N_DOUT_BUSY_1</text>
<text x="117.9" y="181.3">IO_L74P_AWAKE_1</text>
<text x="82.3" y="191.5">XC6SLX25-FTG256</text>
<text x="89.5" y="188.9">U7A</text>
</g>
<g font-size="1.3" fill="#a90000">
<text x="220.3" y="25.4">E5</text>
<text x="220.4" y="27.9">F8</text>
<text x="264.7" y="25.4">G7</text>
<text x="264.7" y="27.9">G9</text>
<text x="50.8" y="32.5" transform="rotate(-90 50.8 32.5)">B4</text>
<text x="53.3" y="32.5" transform="rotate(-90 53.3 32.5)">B9</text>
<text x="55.9" y="33.1" transform="rotate(-90 55.9 33.1)">B13</text>
<text x="58.4" y="32.5" transform="rotate(-90 58.4 32.5)">D7</text>
<text x="60.9" y="33.1" transform="rotate(-90 60.9 33.1)">D10</text>
<text x="119.4" y="33.1" transform="rotate(-90 119.4 33.1)">D15</text>
<text x="121.9" y="33.1" transform="rotate(-90 121.9 33.1)">G13</text>
<text x="124.4" y="32.9" transform="rotate(-90 124.4 32.9)">J15</text>
<text x="127" y="33.1" transform="rotate(-90 127 33.1)">K13</text>
<text x="129.5" y="33.1" transform="rotate(-90 129.5 33.1)">N15</text>
<text x="132.1" y="33.1" transform="rotate(-90 132.1 33.1)">R13</text>
<text x="219.7" y="33">G10</text>
<text x="219.8" y="30.5">F11</text>
<text x="220.2" y="35.5">H6</text>
<text x="264.1" y="33">H10</text>
<text x="264.7" y="30.5">H8</text>
<text x="264.9" y="35.5">J7</text>
<text x="219.8" y="38.1">J10</text>
<text x="220.4" y="40.6">L6</text>
<text x="264.7" y="40.6">K8</text>
<text x="264.9" y="38.1">J9</text>
<text x="220.4" y="43.2">L9</text>
<text x="264.1" y="43.2">K10</text>
<text x="42.5" y="53.3">B5</text>
<text x="42.5" y="48.2">C4</text>
<text x="42.6" y="50.8">A4</text>
<text x="137.1" y="53.3">B15</text>
<text x="137.2" y="50.8">E12</text>
<text x="137.2" y="48.2">E13</text>
<text x="219.8" y="53.3">A16</text>
<text x="220.4" y="50.8">A1</text>
<text x="264.9" y="50.8">J5</text>
<text x="264.9" y="53.3">J8</text>
<text x="42.5" y="58.4">D5</text>
<text x="42.6" y="55.9">A5</text>
<text x="137.1" y="55.9">B16</text>
<text x="137.2" y="58.4">F12</text>
<text x="219.7" y="58.4">B11</text>
<text x="220.3" y="55.9">B7</text>
<text x="264.7" y="55.9">K7</text>
<text x="264.7" y="58.4">K9</text>
<text x="42.5" y="63.5">B6</text>
<text x="42.5" y="60.9">C5</text>
<text x="137.1" y="63.5">D14</text>
<text x="137.1" y="60.9">G11</text>
<text x="219.7" y="63.5">D13</text>
<text x="220.3" y="60.9">D4</text>
<text x="264.2" y="63.5">L15</text>
<text x="264.8" y="60.9">L2</text>
<text x="42.5" y="71.1">E6</text>
<text x="42.6" y="66">A6</text>
<text x="42.6" y="68.6">F7</text>
<text x="137.1" y="66">D16</text>
<text x="137.2" y="68.6">F13</text>
<text x="137.2" y="71.1">F14</text>
<text x="220.3" y="68.6">G2</text>
<text x="220.3" y="71.1">G8</text>
<text x="220.3" y="66">E9</text>
<text x="264.1" y="68.6">N13</text>
<text x="264.6" y="66">M8</text>
<text x="264.7" y="71.1">P3</text>
<text x="42.5" y="73.6">C7</text>
<text x="42.6" y="76.2">A7</text>
<text x="137.1" y="73.6">C15</text>
<text x="137.1" y="76.2">C16</text>
<text x="219.7" y="73.6">G15</text>
<text x="220.2" y="76.2">H7</text>
<text x="264.1" y="76.2">R10</text>
<text x="264.7" y="73.6">R6</text>
<text x="42.5" y="83.8">B8</text>
<text x="42.5" y="81.3">C6</text>
<text x="42.5" y="78.7">D6</text>
<text x="137.2" y="78.7">E15</text>
<text x="137.2" y="81.3">E16</text>
<text x="137.2" y="83.8">F15</text>
<text x="219.6" y="81.3">H12</text>
<text x="220.2" y="78.7">H9</text>
<text x="264.3" y="81.3">T16</text>
<text x="264.9" y="78.7">T1</text>
<text x="42.5" y="88.9">C9</text>
<text x="42.6" y="86.3">A8</text>
<text x="137.1" y="88.9">G14</text>
<text x="137.2" y="86.3">F16</text>
<text x="41.9" y="94">B10</text>
<text x="42.6" y="91.4">A9</text>
<text x="137.1" y="94">H15</text>
<text x="137.1" y="91.4">G16</text>
<text x="42" y="96.5">A10</text>
<text x="42.5" y="99">E7</text>
<text x="42.5" y="101.6">E8</text>
<text x="137.1" y="101.6">H11</text>
<text x="137.1" y="96.5">H16</text>
<text x="137.1" y="99">G12</text>
<text x="41.9" y="106.7">C10</text>
<text x="41.9" y="104.1">E10</text>
<text x="137.1" y="104.1">H13</text>
<text x="137.1" y="106.7">H14</text>
<text x="42.5" y="111.7">C8</text>
<text x="42.5" y="109.2">D8</text>
<text x="137.3" y="109.2">J11</text>
<text x="137.3" y="111.7">J12</text>
<text x="41.9" y="114.3">C11</text>
<text x="42" y="116.8">A11</text>
<text x="42.6" y="119.4">F9</text>
<text x="137.1" y="119.4">K12</text>
<text x="137.1" y="116.8">K14</text>
<text x="137.3" y="114.3">J13</text>
<text x="41.9" y="124.4">B12</text>
<text x="42.5" y="121.9">D9</text>
<text x="137.1" y="121.9">K11</text>
<text x="137.3" y="124.4">J14</text>
<text x="41.9" y="129.5">C13</text>
<text x="42" y="127">A12</text>
<text x="137.1" y="129.5">K15</text>
<text x="137.3" y="127">J16</text>
<text x="41.9" y="137.1">E11</text>
<text x="42" y="132.1">A13</text>
<text x="42" y="134.6">F10</text>
<text x="137.1" y="134.6">N14</text>
<text x="137.1" y="137.1">N16</text>
<text x="137.1" y="132.1">K16</text>
<text x="41.9" y="139.7">B14</text>
<text x="42" y="142.2">A14</text>
<text x="137" y="139.7">M15</text>
<text x="137" y="142.2">M16</text>
<text x="41.9" y="144.8">D11</text>
<text x="41.9" y="147.3">D12</text>
<text x="137.1" y="149.8">P15</text>
<text x="137.2" y="144.8">L14</text>
<text x="137.2" y="147.3">L16</text>
<text x="137.1" y="152.4">P16</text>
<text x="137.1" y="154.9">R15</text>
<text x="137.1" y="160">R14</text>
<text x="137.1" y="157.5">R16</text>
<text x="137.3" y="167.6">T13</text>
<text x="137.3" y="165.1">T14</text>
<text x="137.3" y="162.5">T15</text>
<text x="137.1" y="170.2">R12</text>
<text x="137.3" y="172.7">T12</text>
<text x="137.2" y="175.2">L12</text>
<text x="137.2" y="177.8">L13</text>
<text x="137" y="180.3">M13</text>
<text x="137" y="182.9">M14</text>
</g>
</svg>
